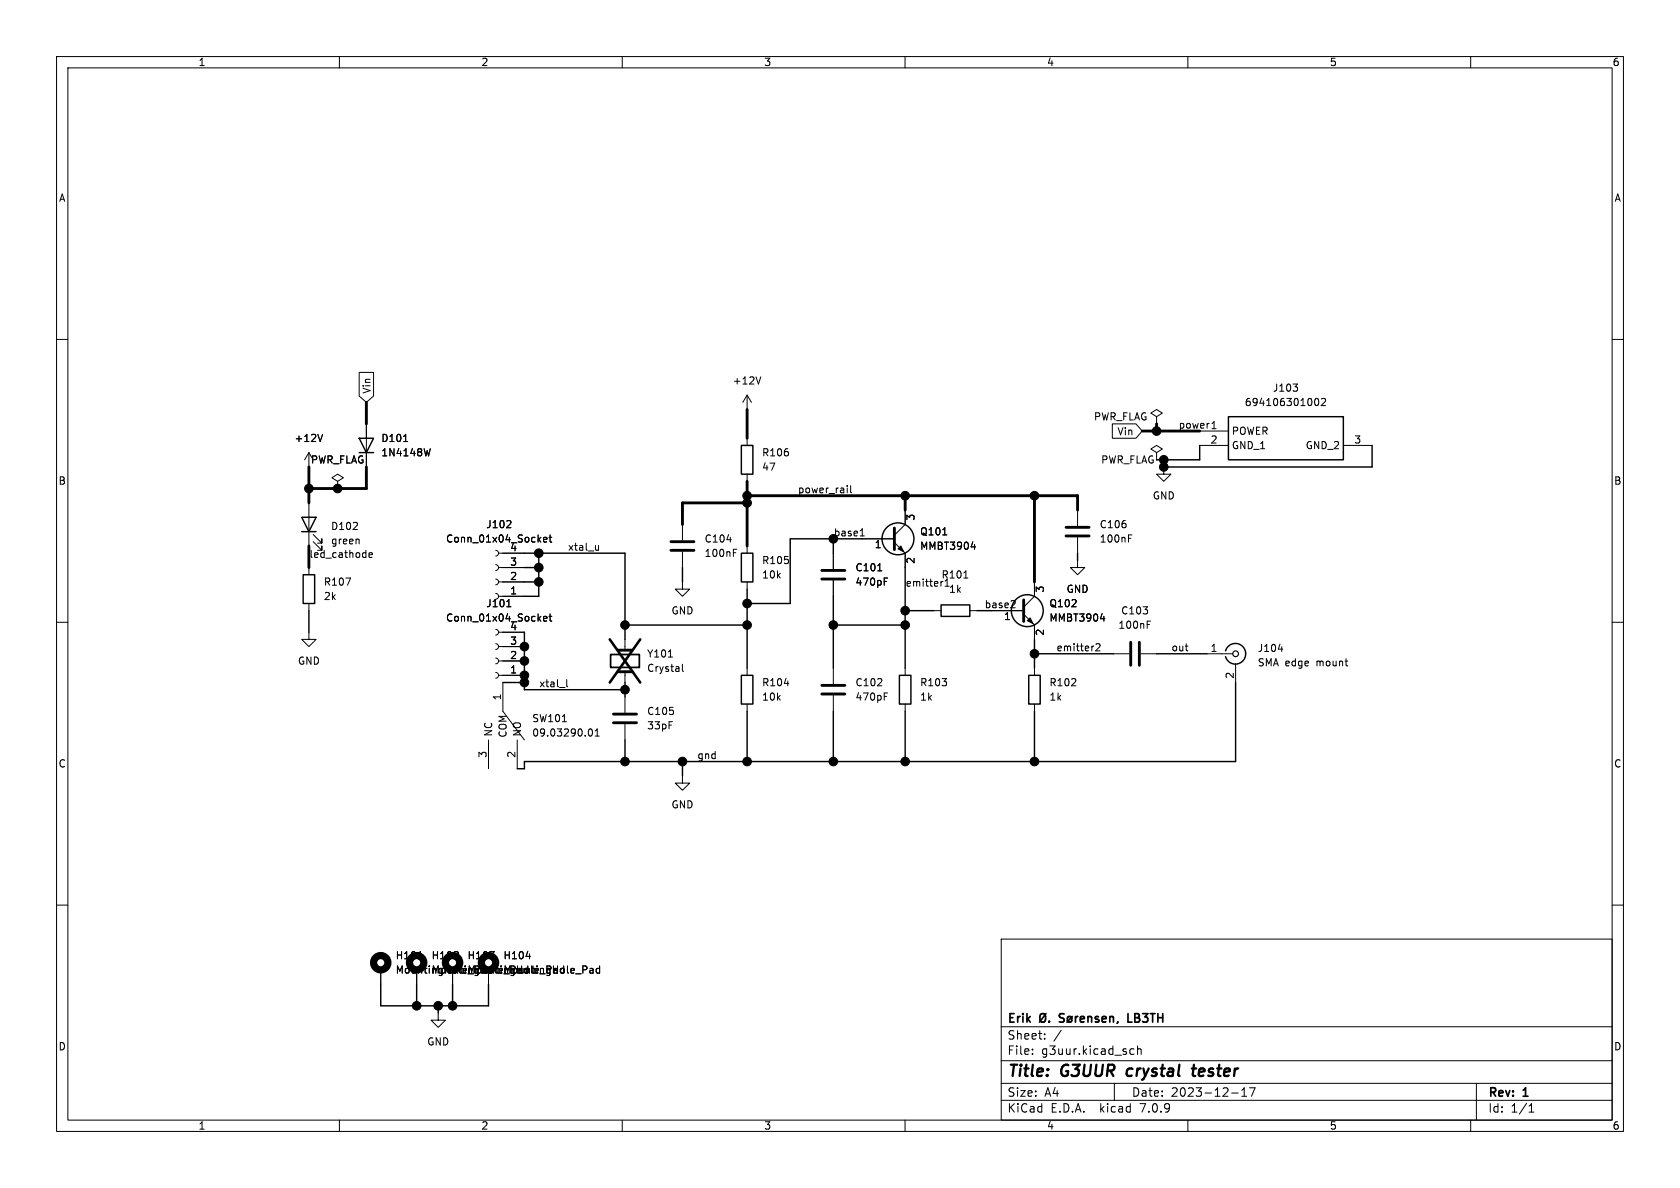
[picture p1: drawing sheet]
<svg xmlns="http://www.w3.org/2000/svg" width="297mm" height="210mm" viewBox="0 0 297 210" stroke-linecap="round" stroke-linejoin="round" font-family="sans-serif">
<g fill="none" stroke="#000" stroke-width=".18">
<path d="M10 10h277v190h-277zM12 12h273v186h-273zM60 10v2M110 10v2M160 10v2M210 10v2M260 10v2M10 60h2M285 60h2M57 76.8l-.4 1.2M63.5 65.8h2.5v4.2l-1.2 1.1-1.3-1.1zM64.8 74.9v7.7"/>
<path d="M71.4 78h.7M76.1 79.3l-.3 1.3M132.1 69.9v2.5M132.1 77.5v1.2M132.1 69.9l-.8 1.2M132.1 69.9l.7 1.2M134.5 66.6l-.4 1.3M196.6 74.9h4.2l1.1 1.3-1.1 1.3h-4.2zM204.5 73.7l1-.7-1-.6-1 .6 1 .7v1.2M204.5 74.9h.1M212.1 76.2h5.1M212.1 78.7h5.1"/>
<path d="M228.6 67.9h.8l-.4 .5M229.3 68.4l.1 .2-.1 .5M232.6 70.5l.1-.1a.68 .68 0 0 1 .5 .7 .68 .68 0 0 1-.5 .6 .84 .84 0 0 1-.1-1.2zM233.6 70.6l.5-.2 .2 .4-.7 .9h.7M237.5 78.7h5.1M54.6 80v2.6M54.6 88.9v7.6M54.6 80l-.8 1.3M54.6 80l.8 1.3M55.4 95.8l1.5 1.5v-.8v.8h-.8M55.4 94.5l1.5 1.5v-.7v.7h-.8M59.7 85.1l1-.6-1-.7-1 .7 1 .6v1.3"/>
<path d="M59.7 86.4h.1M63.4 95.4l.1 .7M65.2 98.1l.6-.1v-.2l-.4-.1-.2 .2 .1 .6h.5M87.6 97.3l.4 .1 .1 .4-.1 .4-.4 .1M87.6 99.8l.4 .2 .1 .3-.1 .4-.4 .1M88.1 97.8h4.6M90.2 92.1l.1 .2v.3l-.8 .7h.8M96.1 95.4l.6-.1-.1-.3h-.3l-.2 .2 .1 .6h.4M97.1 95h.4M97.2 94.6v1l.3 .2M105.8 96.4v.9M105.8 97.2l-.4 .1"/>
<path d="M120.6 92.7v2.8M120.6 97.5v2.8M128.5 95.4h.8M129.7 97.7h.4M129.7 97.1h.6M132.1 83.8v1.3M132.1 96.5v1.3M147.3 97.8v2.8M149.8 85.8v.2M149.8 86.3v.8M150.4 85.8v1.1l.2 .2M152.1 94.7h.7"/>
<path d="M152.3 93.6l.1-.1v1.2M152.4 95.3h5.7M158.1 95.9l1.9 1.9v2.5M160 90.2v2.5l-1.9 1.9M166.7 94.6h.7M171.7 96.7h.8M172.3 96.3v.8M190.5 99.1v1.2h1.3l-1.3 1.3-1.3-1.3h1.3M190.5 90.2v2.8M190.5 95v2.8M199.5 94.6h.6M199.5 95.2h.4"/>
<path d="M204.5 80l1-.6-1-.7-1 .7 1 .6v1.3M205.7 82.6v1.2h1.3l-1.3 1.3-1.2-1.3h1.2M10 110h2M54.6 111.8v1.2h1.3l-1.3 1.3-1.3-1.3h1.3M54.6 100.3v1.3M54.6 106.7v1.3M61.1 102.2h.9l-.6 1.2M87.6 102.4l.4 .1 .1 .4-.1 .3-.4 .2M87.6 104.9l.4 .2 .1 .3-.1 .4-.4 .1M87.6 111.3l.4 .1 .1 .4-.1 .3-.4 .2M87.6 113.8l.4 .1 .1 .4-.1 .4-.4 .1M87.6 116.3l.4 .2 .1 .4-.1 .3-.4 .1"/>
<path d="M87.6 118.9l.4 .1 .1 .4-.1 .4-.4 .1M88.1 100.3h4.6M88.1 102.9h4.6M88.1 105.4h4.6M88.1 111.8h4.6M88.1 114.3h4.6M88.1 116.8h4.6M88.1 119.4h4.6M89.6 107.3h.7M96.1 109.4l.6-.1-.1-.3h-.3l-.2 .1 .1 .6h.4M97.1 109h.4M97.2 108.5v1.1l.3 .2"/>
<path d="M110.5 113v1.9M110.5 118.7v2M118.2 116.1h.7M120.6 117.4v1.1l.2 .2M120.6 102.9v1.2h1.3l-1.3 1.3-1.2-1.3h1.2M132.1 102.9v1.2M132.1 118.1v1.3M147.3 102.6v2.8M147.3 118.1v2.8M155.2 100.9h.7M156.3 102.2h.6M156.3 102.8h.4"/>
<path d="M160 118.1v1.3M165.1 108h1.3M167.1 103.6h.7M167.4 102.4v1.2M170.4 102.2h.7M171.4 108h1.3M175.3 108h5.7M179.2 106.2l.3 .2-.1 .3-.7 .7h.8M181 108.6l1.9 1.9v2.5M182.9 102.9v2.5l-1.9 1.9M182.9 118.1v1.3M193.7 113.9l.5-.1 .3 .4-.8 .9h.8"/>
<path d="M194.5 109.4h.8M195.1 109v.8M196.8 115.6h2.8M201.7 115.6h2.8M202.8 110.4h.4M202.8 109.8h.6M213.4 115.6h4.5M218.4 117.3v3.4M226 114.7h.8M285 110h2M86.4 130.8v5.1M88.9 120.7v5l3.8 5.1"/>
<path d="M91.4 130.8v5.1M98.9 121.5h1M99.4 127.6h.7M100.2 120.1v1.1l.2 .2M104.1 129.1l.2-.3a.68 .68 0 0 1 .5 .7 .68 .68 0 0 1-.5 .6l-.2-.2M105.2 130.1h.7M105.2 129.2l.4-.4v1.3M110.5 123.2v2.8M110.5 128v2.8M120.6 137.2v1.2h1.3l-1.3 1.3-1.2-1.3h1.2M132.1 124.5v1.2M138.7 120.8h.7"/>
<path d="M147.3 122.9v2.8M156.3 123.1h.4M156.3 122.5h.6M160 124.5v1.2M182.9 124.5v1.2M10 160h2M285 160h2M67.3 171.5v2.5M73.7 171.5v2.5M74 169.5h.7M77.5 179.1v1.2h1.2l-1.2 1.3-1.3-1.3h1.3M80 171.5v2.5"/>
<path d="M80.2 169.5h.8M81 168.3v.5M86.4 171.5v2.5M86.6 168.2h.8l-.4 .5M87.3 168.8v.6M91.5 171.4h.7M91.7 171.2h.4l.1 .8M91.9 171.2l.1 .8h.3l.2-.1M92.2 172h-.5M92.2 171.5h-.5M92.2 170.8v1.2M92.5 171.2v.8"/>
<path d="M92.9 172h.4l.1-.2v-.4l-.2-.2h-.4l-.1 .2 .1 .5 .2 .1M93 171.2l-.2 .2 .1 .6M93 169.1h.8M93.1 171.3l.1-.1h.3l.1 .8M93.1 171.2v.8M93.3 170.8v1.2M94 170.8v1l.2 .2M94 171.2h.5M94.2 170.8v1l.3 .2M94.6 171.6l.6-.1-.1-.3h-.3l-.2 .2v.6h.5M94.9 170.8v.1M94.9 171.2v.8"/>
<path d="M95.4 172.2h1M95.5 171.3l.2-.1h.3l.1 .8M95.5 171.2v.8M96.7 171.4h.6l.1-.2v-.3l-.7-.1v1.2M97.2 171.2h-.3l-.3 .2 .2 .6h.4M97.2 171.2v1l-.2 .3-.3-.1M97.8 171.4h.8M97.8 170.8v1.2M98 171.2h.4l.1 .8M98.5 171.5h-.4l-.2 .2 .2 .3h.4M98.6 170.8v1.2M99.3 172h.4l.1-.2v-.4l-.3-.2h-.3l-.2 .2 .1 .5 .3 .1"/>
<path d="M99.4 171.2l-.3 .2 .1 .6M99.7 170.8v1.2M100.3 170.8v1l.2 .2M100.9 171.6l.6-.1v-.3h-.4l-.2 .2 .1 .6h.5M101.8 172.2h.9M103 171.4h.6l.2-.2-.1-.3-.7-.1v1.2M104.3 171.2h.5l.1 .8M104.9 171.5h-.5l-.1 .2 .1 .3h.5M106 171.2h-.4l-.2 .2 .1 .6h.5M106 170.8v1.2M177 166h108v32h-108zM60 198v2"/>
<path d="M110 198v2M160 198v2M177 194.5h108M177 191.5h108M177 187.5h108M177 181.5h108M182.5 186.3v.1M182.5 185.5v.1M184.7 183.6v.1M184.7 182.8v.1M187.6 182.1l-1.3 2M197 191.5v3"/>
<path d="M199.9 186.3h.6M199.9 185.5h.6M201.1 185.5l.2-.1 .4 .1v.9M201.1 184.9v1.5M210 198v2M217.7 193.2h1.2M219.5 193.8h.9M219.5 192.7l.5-.4v1.5M220.9 192.3h1l-.7 1.5M260 198v2M261 191.5v6.5M270.3 196.6h.9"/>
<path d="M270.3 195.5l.4-.4v1.5"/>
</g>
<path d="M199.3 189.1l-.1 .7 .3 .4M210.7 188.9h.8M211.1 188.2l-.2 1.7v.2l.4 .1" fill="none" stroke="#000" stroke-width=".4"/>
<g fill="none" stroke="#000" stroke-width=".3">
<path d="M107.9 115.7h5.1v2.3h-5.1zM183.9 179.4a.5 .5 0 0 1 .6-.2 .5 .5 0 0 1 .3 .5v.5a.5 .5 0 0 1-.5 .5 .5 .5 0 0 1-.5-.5zM184.9 179.2l-1.1 1.5M188.1 179.3l-.5-.1-.3 .3 .1 .3 .7 .3v.4l-.3 .2-.5-.1M188.8 179.8l.2-.1 .4 .1 .1 .6-.2 .2-.3 .1-.2-.2zM189.6 179.7l-1 1M190.1 179.7v1M190.6 179.7l-.3 .1-.2 .2M192.3 179.8l.3-.1 .3 .1 .1 .9M192.3 179.7v1M194.2 179.8l-.4-.1-.2 .2 .1 .2 .5 .2v.3h-.6M196.2 179.8l.2-.1 .4 .1v.9"/>
<path d="M196.2 179.7v1M199.4 179.2v1.5h.7M185.5 180.5v.2M191 180.2l.7-.2-.1-.2-.4-.1-.2 .2 .1 .7h.5M194.8 180.2l.8-.2-.1-.2-.4-.1-.3 .2 .1 .7h.6M197.6 180.6l-.1 .3"/>
</g>
<g fill="none" stroke="#000" stroke-width=".51">
<path d="M64.8 71.1v3.8M132.1 72.4v5.1M201.9 76.2h10.2M204.5 74.9v1.3M54.6 82.6v6.3M54.6 96.5v3.8M64.8 82.6v3.8h-10.2M118.6 97.3h4.1M118.6 95.8h4.1M132.1 85.1v11.4M132.1 87.6h58.4v2.6M132.1 88.9h-11.5v3.8"/>
<path d="M158.1 93.3v3.9M160 87.6v2.6M182.9 87.6v15.3M188.5 94.7h4M188.5 93.2h4M109.2 118.7h2.6M109.2 114.9h2.6M145.3 102.4h4.1M145.3 100.8h4.1M181 106v3.9M199.9 113.5v4.1M201.4 113.5v4.1"/>
<path d="M108.5 127.8h4M108.5 126.2h4M145.3 122.7h4.1M145.3 121.2h4.1"/>
</g>
<g fill="none" stroke="#000" stroke-width=".25">
<path d="M63.5 77.5h2.5l-1.2 2.5zM131.1 78.7h2v5.1h-2zM212.1 78.7v2.6h-7.6M217.2 73.7h20.3v7.6h-20.3zM242.6 78.7v3.9h-36.9v-1.3M53.3 91.4h2.6l-1.3 2.6zM53.3 94h2.6M63.5 80h2.5M92.7 97.8h17.8v15.2M95.2 97.8v7.6h-2.5M131.1 97.8h2v5.1h-2zM147.3 95.3v2.5"/>
<path d="M152.4 95.3h-12.7v11.4h-7.6M190.5 97.8v1.3M53.6 101.6h2v5.1h-2zM54.6 108v3.8M92.7 111.8v10.1h17.8M92.7 100.3h2.5M92.7 102.9h2.5M110.5 110.5h21.6M120.6 100.3v2.6M131.1 119.4h2v5.1h-2zM132.1 104.1v14M147.3 105.4v12.7"/>
<path d="M147.3 110.5h12.7M159 119.4h2v5.1h-2zM160 100.3v17.8M160 108h5.1M166.4 106.9h5v2.1h-5zM172.7 108h2.6M181.9 119.4h2v5.1h-2zM182.9 115.6h13.9M182.9 113v5.1M204.5 115.6h8.9M216.7 115.1a1.81 1.81 0 0 1 2.8-1 1.81 1.81 0 0 1 0 2.9 1.81 1.81 0 0 1-2.8-.9M88.9 120.7h3.8"/>
<path d="M110.5 120.7v2.5M110.5 130.8v3.8M120.6 134.6v2.6M132.1 125.7v8.9M147.3 125.7v8.9M160 125.7v8.9M182.9 125.7v8.9M218.4 120.7v13.9h-125.7v1.3h-1.3M67.3 174v3.8h19.1v-3.8M73.7 174v3.8M77.5 177.8v1.3M80 174v3.8"/>
<circle cx="158.7" cy="95.2" r="2.82"/>
<circle cx="181.6" cy="107.9" r="2.82"/>
</g>
<g fill="#000" stroke="#000" stroke-width=".18">
<path d="M158.7 97l.6-.5 .5 1zM181.6 109.7l.5-.5 .5 1z"/>
<circle cx="204.5" cy="76.2" r=".76"/>
<circle cx="54.6" cy="86.4" r=".76"/>
<circle cx="59.7" cy="86.4" r=".76"/>
<circle cx="95.2" cy="97.8" r=".76"/>
<circle cx="132.1" cy="87.6" r=".76"/>
<circle cx="132.1" cy="88.9" r=".76"/>
<circle cx="147.3" cy="95.2" r=".76"/>
<circle cx="160" cy="87.6" r=".76"/>
<circle cx="182.9" cy="87.6" r=".76"/>
<circle cx="205.7" cy="81.3" r=".76"/>
<circle cx="205.7" cy="82.5" r=".76"/>
<circle cx="92.7" cy="116.8" r=".76"/>
<circle cx="92.7" cy="114.3" r=".76"/>
<circle cx="92.7" cy="119.4" r=".76"/>
<circle cx="95.2" cy="100.3" r=".76"/>
<circle cx="95.2" cy="102.9" r=".76"/>
<circle cx="110.5" cy="110.5" r=".76"/>
<circle cx="132.1" cy="106.7" r=".76"/>
<circle cx="132.1" cy="110.5" r=".76"/>
<circle cx="147.3" cy="110.5" r=".76"/>
<circle cx="160" cy="110.5" r=".76"/>
<circle cx="160" cy="107.9" r=".76"/>
<circle cx="182.9" cy="115.6" r=".76"/>
<circle cx="92.7" cy="120.6" r=".76"/>
<circle cx="110.5" cy="121.9" r=".76"/>
<circle cx="110.5" cy="134.6" r=".76"/>
<circle cx="120.6" cy="134.6" r=".76"/>
<circle cx="132.1" cy="134.6" r=".76"/>
<circle cx="147.3" cy="134.6" r=".76"/>
<circle cx="160" cy="134.6" r=".76"/>
<circle cx="182.9" cy="134.6" r=".76"/>
<circle cx="73.7" cy="177.8" r=".76"/>
<circle cx="77.5" cy="177.8" r=".76"/>
<circle cx="80" cy="177.8" r=".76"/>
</g>
<circle cx="218.4" cy="115.6" r=".51" fill="none" stroke="#000" stroke-width=".2"/>
<path d="M107.8 113l5.4 7.7M113.2 113l-5.4 7.7" fill="none" stroke="#000" stroke-width=".46"/>
<g fill="none" stroke="#000" stroke-width="1.3">
<circle cx="67.3" cy="170.2" r="1.27"/>
<circle cx="73.7" cy="170.2" r="1.27"/>
<circle cx="80" cy="170.2" r="1.27"/>
<circle cx="86.4" cy="170.2" r="1.27"/>
</g>
<g font-size="2.8">
<text x="178" y="190.9">Title:</text>
<text x="187.7" y="190.9">G3UUR</text>
<text x="200.1" y="190.9">crystal</text>
<text x="212.5" y="190.9">tester</text>
</g>
<g font-size="2.1">
<text x="178" y="184">Sheet:</text>
<text x="178" y="181.2">Erik</text>
<text x="200.7" y="181.2">LB3TH</text>
<text x="178" y="186.7">File:</text>
<text x="184.1" y="186.7">g3uur.kicad_sch</text>
<text x="178" y="196.9">KiCad</text>
<text x="178" y="194.1">Size:</text>
<text x="184.7" y="194.1">A4</text>
<text x="185.7" y="196.9">E.D.A.</text>
<text x="194.6" y="196.9">kicad</text>
<text x="200" y="194.1">Date:</text>
<text x="201.8" y="196.9">7.0.9</text>
<text x="207" y="194.1">2023-12-17</text>
<text x="263" y="194.3">Rev:</text>
<text x="263" y="196.9">Id:</text>
<text x="267.1" y="196.9">1/1</text>
<text x="269.4" y="194.3">1</text>
</g>
<g font-size="1.8">
<text x="35" y="11.9">1</text>
<text x="85" y="11.9">2</text>
<text x="135" y="11.9">3</text>
<text x="185" y="11.9">4</text>
<text x="235" y="11.9">5</text>
<text x="285" y="11.9">6</text>
<text x="10.3" y="35.9">A</text>
<text x="285.3" y="35.9">A</text>
<text x="65.7" y="69.7" transform="rotate(-90 65.7 69.7)">Vin</text>
<text x="129.4" y="68.2">+12V</text>
<text x="220" y="72">694106301002</text>
<text x="224.9" y="69.4">J103</text>
<text x="193.3" y="74.5">PWR_FLAG</text>
<text x="197.5" y="77.2">Vin</text>
<text x="208.3" y="75.9">power 1</text>
<text x="217.7" y="77.1">POWER</text>
<text x="52" y="78.3">+12V</text>
<text x="54.9" y="82.1">PWR_FLAG</text>
<text x="67.3" y="78.3">D101</text>
<text x="67.3" y="80.9">1N4148W</text>
<text x="134.6" y="80.9">R106</text>
<text x="134.6" y="83.4">47</text>
<text x="194.6" y="82.1">PWR_FLAG</text>
<text x="213.9" y="78.5">2</text>
<text x="217.7" y="79.6">GND_1</text>
<text x="230.7" y="79.6">GND_2</text>
<text x="239.3" y="78.5">3</text>
<text x="10.3" y="85.9">B</text>
<text x="141" y="87.3">power_rail</text>
<text x="203.7" y="88.5">GND</text>
<text x="285.3" y="85.9">B</text>
<text x="58.4" y="93.9">D102</text>
<text x="85.9" y="93.6">J102</text>
<text x="147.3" y="94.9">base1</text>
<text x="162" y="92.1" transform="rotate(-90 162 92.1)">3</text>
<text x="162.6" y="94.8">Q101</text>
<text x="194.3" y="93.6">C106</text>
<text x="54.6" y="98.7">led_cathode</text>
<text x="58.4" y="96.4">green</text>
<text x="78.8" y="96.1">Conn_01x04_Socket</text>
<text x="90.1" y="100.1">3</text>
<text x="90.1" y="97.5">4</text>
<text x="100.3" y="97.4">xtal_u</text>
<text x="124.5" y="96.1">C104</text>
<text x="124.5" y="98.7">100nF</text>
<text x="134.6" y="99.9">R105</text>
<text x="151.1" y="101.2">C101</text>
<text x="154.6" y="97.2">1</text>
<text x="162" y="99.8" transform="rotate(-90 162 99.8)">2</text>
<text x="162.6" y="97.4">MMBT3904</text>
<text x="194.3" y="96.1">100nF</text>
<text x="57.2" y="103.7">R107</text>
<text x="57.2" y="106.3">2k</text>
<text x="85.9" y="107.5">J101</text>
<text x="90.1" y="105.2">1</text>
<text x="90.1" y="102.6">2</text>
<text x="134.6" y="102.5">10k</text>
<text x="151.1" y="103.7">470pF</text>
<text x="160" y="103.8">emitter1</text>
<text x="166.4" y="102.5">R101</text>
<text x="167.7" y="105">1k</text>
<text x="174" y="107.6">base2</text>
<text x="184.9" y="104.8" transform="rotate(-90 184.9 104.8)">3</text>
<text x="185.4" y="107.5">Q102</text>
<text x="188.5" y="105">GND</text>
<text x="78.8" y="110.1">Conn_01x04_Socket</text>
<text x="90.1" y="111.5">4</text>
<text x="118.6" y="108.8">GND</text>
<text x="177.4" y="109.9">1</text>
<text x="184.9" y="112.5" transform="rotate(-90 184.9 112.5)">2</text>
<text x="185.4" y="110.1">MMBT3904</text>
<text x="197.6" y="111.4">100nF</text>
<text x="198.1" y="108.8">C103</text>
<text x="52.6" y="117.7">GND</text>
<text x="90.1" y="119.1">1</text>
<text x="90.1" y="116.6">2</text>
<text x="90.1" y="114">3</text>
<text x="114.3" y="116.4">Y101</text>
<text x="114.3" y="119">Crystal</text>
<text x="186.7" y="115.2">emitter2</text>
<text x="207" y="115.2">out</text>
<text x="213.9" y="115.3">1</text>
<text x="222.3" y="115.5">J104</text>
<text x="222.3" y="118">SMA edge</text>
<text x="232.8" y="118">mount</text>
<text x="88.6" y="123.9" transform="rotate(-90 88.6 123.9)">1</text>
<text x="95.2" y="121.6">xtal_l</text>
<text x="134.6" y="121.5">R104</text>
<text x="134.6" y="124.1">10k</text>
<text x="151.1" y="121.5">C102</text>
<text x="151.1" y="124.1">470pF</text>
<text x="162.6" y="121.5">R103</text>
<text x="162.6" y="124.1">1k</text>
<text x="185.4" y="121.5">R102</text>
<text x="185.4" y="124.1">1k</text>
<text x="218.2" y="120.1" transform="rotate(-90 218.2 120.1)">2</text>
<text x="87.2" y="130.3" transform="rotate(-90 87.2 130.3)">NC</text>
<text x="89.8" y="130.5" transform="rotate(-90 89.8 130.5)">COM</text>
<text x="92.3" y="130.3" transform="rotate(-90 92.3 130.3)">NO</text>
<text x="94" y="130.4">09.03290.01</text>
<text x="94" y="127.9">SW101</text>
<text x="114.3" y="126.6">C105</text>
<text x="114.3" y="129.1">33pF</text>
<text x="10.3" y="135.9">C</text>
<text x="86.1" y="134.1" transform="rotate(-90 86.1 134.1)">3</text>
<text x="91.2" y="134.1" transform="rotate(-90 91.2 134.1)">2</text>
<text x="123.2" y="134.3">gnd</text>
<text x="285.3" y="135.9">C</text>
<text x="118.6" y="143.1">GND</text>
<text x="69.9" y="169.8">H101</text>
<text x="69.9" y="172.3">MountingHole_Pad</text>
<text x="76.2" y="169.8">H102</text>
<text x="76.2" y="172.3">MountingHole_Pad</text>
<text x="82.6" y="169.8">H103</text>
<text x="88.9" y="169.8">H104</text>
<text x="10.3" y="185.9">D</text>
<text x="75.4" y="185">GND</text>
<text x="285.3" y="185.9">D</text>
<text x="35" y="199.9">1</text>
<text x="85" y="199.9">2</text>
<text x="135" y="199.9">3</text>
<text x="185" y="199.9">4</text>
<text x="235" y="199.9">5</text>
<text x="285" y="199.9">6</text>
</g>
</svg>
